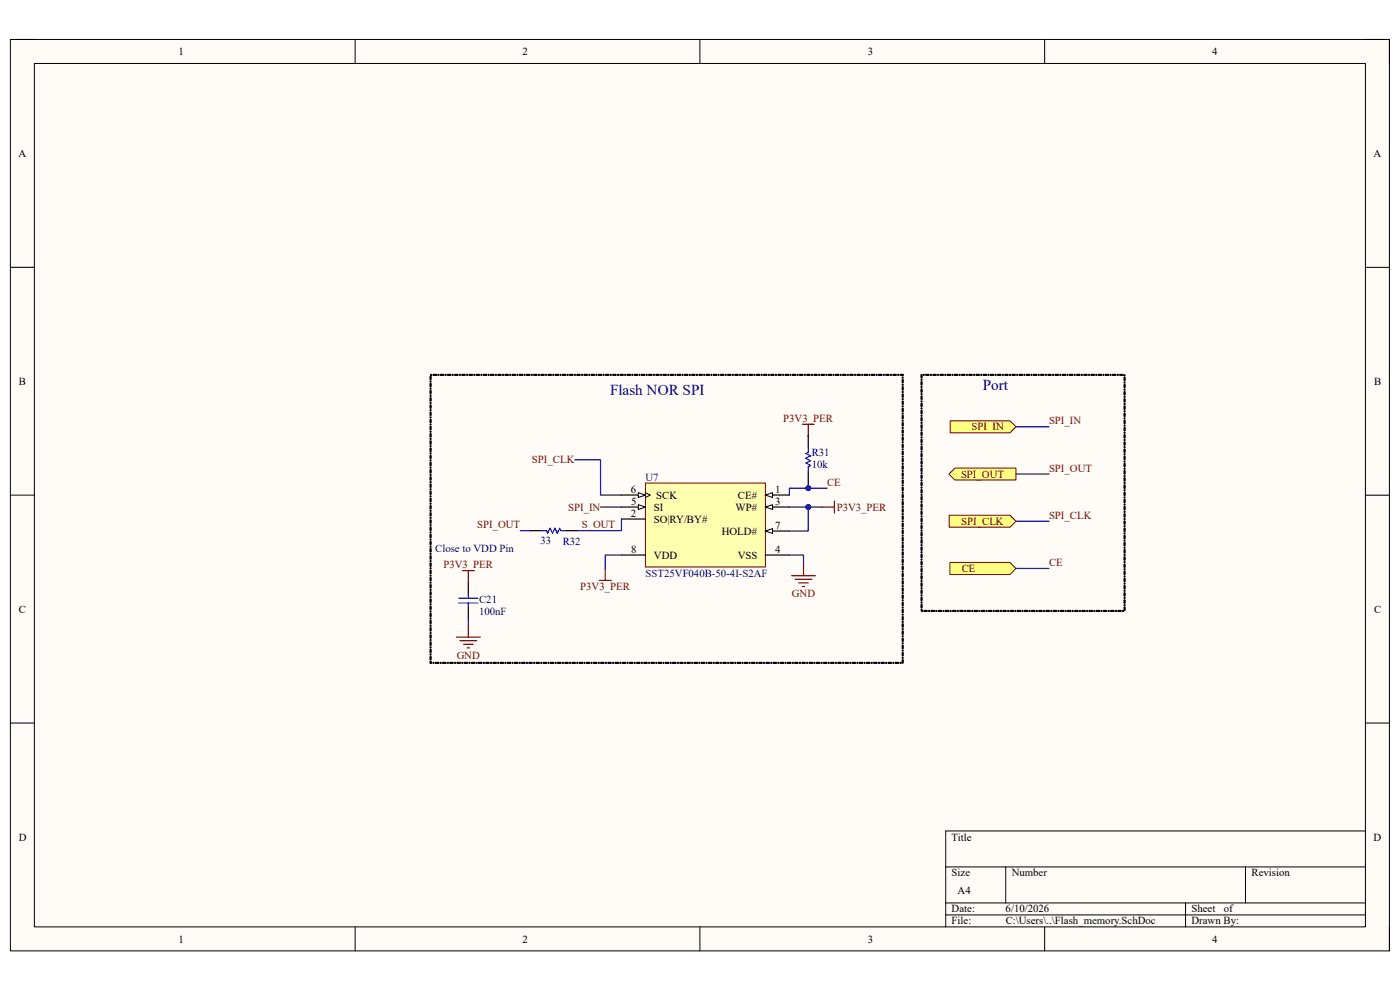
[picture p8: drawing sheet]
<svg xmlns="http://www.w3.org/2000/svg" width="297mm" height="210mm" viewBox="0 0 297 210" stroke-linecap="round" stroke-linejoin="round" font-family="sans-serif">
<path d="M2.2 8.4h292.6v193.3h-292.6z" fill-rule="evenodd" fill="#fffcf8"/>
<path d="M2.2 8.4h292.6v193.3h-292.6z" fill="none" stroke="#000" stroke-width=".21"/>
<path d="M7.3 13.5h282.4v183.1h-282.4z" fill-rule="evenodd" fill="#fffcf8"/>
<g fill="none" stroke="#000" stroke-width=".21">
<path d="M2.2 8.4h5.1M7.3 13.5h282.4v183.1h-282.4zM75.3 8.4v5.1M148.5 8.4v5.1M221.6 8.4v5.1M289.7 8.4h5.1v5.1M2.2 56.7h5.1M289.7 56.7h5.1M2.2 105h5.1M289.7 105.1h5.1M2.2 153.4h5.1M289.7 153.4h5.1"/>
<path d="M289.7 176.3h-89.1v20.3M75.3 196.6v5.1M148.5 196.6v5.1M200.6 183.9h89.1M200.6 191.5h89.1M200.6 194.1h89.1M213.4 183.9v7.6M221.6 196.6v5.1M251.5 191.5v5.1M264.2 183.9v7.6M294.8 196.6v5.1"/>
</g>
<path d="M136.9 102.5h25.5v17.8h-25.5z" fill-rule="evenodd" fill="#ffffb0"/>
<path d="M136.9 102.5h25.5v17.8h-25.5z" fill="none" stroke="#800000" stroke-width=".21"/>
<path d="M162.4 105h5.1" fill="none" stroke="#000" stroke-width=".25"/>
<path d="M162.4 105l1.5-.5v1z" fill="#f8fcff"/>
<path d="M162.4 105l1.5-.5v1z" fill="none" stroke="#000" stroke-width=".21"/>
<path d="M131.8 110.1h5.1M162.4 107.6h5.1" fill="none" stroke="#000" stroke-width=".25"/>
<path d="M162.4 107.6l1.5-.5v1z" fill="#f8fcff"/>
<path d="M162.4 107.6l1.5-.5v1z" fill="none" stroke="#000" stroke-width=".21"/>
<path d="M131.8 107.6h5.1M162.4 117.7h5.1" fill="none" stroke="#000" stroke-width=".25"/>
<path d="M135.4 107.1l1.5 .5-1.5 .5z" fill="#f8fcff"/>
<path d="M135.4 107.1l1.5 .5-1.5 .5z" fill="none" stroke="#000" stroke-width=".21"/>
<path d="M131.8 105h5.1" fill="none" stroke="#000" stroke-width=".25"/>
<path d="M135.4 104.5l1.5 .5-1.5 .5z" fill="#f8fcff"/>
<path d="M135.4 104.5l1.5 .5-1.5 .5zM136.9 104.5l1.1 .5-1.1 .5" fill="none" stroke="#000" stroke-width=".21"/>
<path d="M162.4 112.7h5.1" fill="none" stroke="#000" stroke-width=".25"/>
<path d="M162.4 112.7l1.5-.6v1.1z" fill="#f8fcff"/>
<path d="M162.4 112.7l1.5-.6v1.1z" fill="none" stroke="#000" stroke-width=".21"/>
<path d="M131.8 117.7h5.1M99.4 123.6v2.5M99.4 128.7v2.5" fill="none" stroke="#000" stroke-width=".25"/>
<path d="M97.3 126.9h4.1M97.3 127.9h4.1M99.4 126.1v.8M99.4 127.9v.8" fill="none" stroke="#00f" stroke-width=".25"/>
<g fill="none" stroke="#800000" stroke-width=".25">
<path d="M170.5 119.6v2.5M174.5 107.6h2.5M177 106.3v2.5M96.8 135.2h5.1M97.6 135.9h3.5M98.1 121.1h2.5M98.3 136.7h2.1M99.1 137.4h.5M99.4 121.1v2.5M99.4 132.6v2.6M127.1 123.1h2.6M128.4 120.6v2.5"/>
<path d="M167.9 122.1h5.1M168.7 122.9h3.5M169.4 123.7h2.1M170.2 124.4h.5"/>
</g>
<g fill="#000" stroke="#000" stroke-width=".21">
<path d="M195.4 129.4a.13 .13 0 0 1 .2 0 .13 .13 0 0 1-.2 0zM195.4 128.2l.2 .1-.1 .7-.1-.2zM195.4 127.8a.13 .13 0 0 1 .2 0 .13 .13 0 0 1-.2 0zM195.4 126.7l.2 .1-.1 .6-.1-.1zM195.4 126.3a.13 .13 0 0 1 .2 0 .13 .13 0 0 1-.2 0zM195.4 125.2l.2 .1-.1 .6-.1-.1zM195.4 124.8a.13 .13 0 0 1 .2 0 .13 .13 0 0 1-.2 0zM195.4 123.7l.2 .1-.1 .6-.1-.1zM195.4 123.3a.13 .13 0 0 1 .2 0 .13 .13 0 0 1-.2 0zM195.4 122.1l.2 .1-.1 .7-.1-.2zM195.4 121.7a.13 .13 0 0 1 .2 0 .13 .13 0 0 1-.2 0zM195.4 120.6l.2 .1-.1 .6-.1-.1zM195.4 120.2a.13 .13 0 0 1 .2 0 .13 .13 0 0 1-.2 0zM195.4 119.1l.2 .1-.1 .6-.1-.1zM195.4 118.7a.13 .13 0 0 1 .2 0 .13 .13 0 0 1-.2 0zM195.4 117.6l.2 .1-.1 .6-.1-.1zM195.4 117.2a.13 .13 0 0 1 .2 0 .13 .13 0 0 1-.2 0zM195.4 116.1h.2l-.1 .7-.1-.2zM195.4 115.6a.13 .13 0 0 1 .2 0 .13 .13 0 0 1-.2 0zM195.4 114.5l.2 .1-.1 .7-.1-.2zM195.4 114.1a.13 .13 0 0 1 .2 0 .13 .13 0 0 1-.2 0zM195.4 113l.2 .1-.1 .6-.1-.1zM195.4 112.6a.13 .13 0 0 1 .2 0 .13 .13 0 0 1-.2 0zM195.4 111.5l.2 .1-.1 .6-.1-.1zM195.4 111.1a.13 .13 0 0 1 .2 0 .13 .13 0 0 1-.2 0zM195.4 110h.2l-.1 .7-.1-.1zM195.4 109.5a.13 .13 0 0 1 .2 0 .13 .13 0 0 1-.2 0zM195.4 108.4l.2 .1-.1 .7-.1-.2zM195.4 108a.13 .13 0 0 1 .2 0 .13 .13 0 0 1-.2 0zM195.4 106.9l.2 .1-.1 .6-.1-.1zM195.4 106.5a.13 .13 0 0 1 .2 0 .13 .13 0 0 1-.2 0zM195.4 105.4l.2 .1-.1 .6-.1-.1zM195.4 105a.13 .13 0 0 1 .2 0 .13 .13 0 0 1-.2 0zM195.4 103.9h.2l-.1 .7-.1-.1zM195.4 103.4a.13 .13 0 0 1 .2 0 .13 .13 0 0 1-.2 0zM195.4 102.3l.2 .1-.1 .7-.1-.2zM195.4 101.9a.13 .13 0 0 1 .2 0 .13 .13 0 0 1-.2 0zM195.4 100.8l.2 .1-.1 .6-.1-.1zM195.4 100.4a.13 .13 0 0 1 .2 0 .13 .13 0 0 1-.2 0zM195.4 99.3l.2 .1-.1 .6-.1-.1zM195.4 98.9a.13 .13 0 0 1 .2 0 .13 .13 0 0 1-.2 0zM195.4 97.8l.2 .1-.1 .6-.1-.1zM195.4 97.3a.13 .13 0 0 1 .2 0 .13 .13 0 0 1-.2 0zM195.4 96.2l.2 .1-.1 .7-.1-.2zM195.4 95.8a.13 .13 0 0 1 .2 0 .13 .13 0 0 1-.2 0zM195.4 94.7l.2 .1-.1 .6-.1-.1zM195.4 94.3a.13 .13 0 0 1 .2 0 .13 .13 0 0 1-.2 0zM195.4 93.2l.2 .1-.1 .6-.1-.1zM195.4 92.8a.13 .13 0 0 1 .2 0 .13 .13 0 0 1-.2 0zM195.4 91.7l.2 .1-.1 .6-.1-.1zM195.4 91.2a.13 .13 0 0 1 .2 0 .13 .13 0 0 1-.2 0zM195.4 90.1l.2 .1-.1 .7-.1-.2zM195.4 89.7a.13 .13 0 0 1 .2 0 .13 .13 0 0 1-.2 0zM195.4 88.6l.2 .1-.1 .6-.1-.1zM195.4 88.2a.13 .13 0 0 1 .2 0 .13 .13 0 0 1-.2 0zM195.4 87.1l.2 .1-.1 .6-.1-.1zM195.4 86.7a.13 .13 0 0 1 .2 0 .13 .13 0 0 1-.2 0zM195.4 85.6l.2 .1-.1 .6-.1-.1zM195.4 85.1a.13 .13 0 0 1 .2 0 .13 .13 0 0 1-.2 0zM195.4 84l.2 .1-.1 .7-.1-.2zM195.4 83.6a.13 .13 0 0 1 .2 0 .13 .13 0 0 1-.2 0zM195.4 82.5l.2 .1-.1 .6-.1-.1zM195.4 82.1a.13 .13 0 0 1 .2 0 .13 .13 0 0 1-.2 0zM195.4 81l.2 .1-.1 .6-.1-.1zM195.4 80.6a.13 .13 0 0 1 .2 0 .13 .13 0 0 1-.2 0zM195.4 79.5l.2 .1-.1 .6-.1-.1zM195.9 79.5a.13 .13 0 0 1 .2 0 .13 .13 0 0 1-.2 0zM196.4 79.4h.6l.1 .1-.6 .2zM197.4 79.5a.13 .13 0 0 1 .2 0 .13 .13 0 0 1-.2 0zM197.9 79.4h.6l.1 .1-.6 .2zM198.9 79.5a.15 .15 0 0 1 .3 0 .15 .15 0 0 1-.3 0zM199.5 79.4h.5l.2 .1-.7 .2zM200.4 79.5a.15 .15 0 0 1 .3 0 .15 .15 0 0 1-.3 0zM201 79.4h.6l.1 .1-.6 .2zM202 79.5a.13 .13 0 0 1 .2 0 .13 .13 0 0 1-.2 0zM202.5 79.4h.6l.1 .1-.6 .2zM203.5 79.5a.13 .13 0 0 1 .2 0 .13 .13 0 0 1-.2 0zM204 79.4h.6l.1 .1-.6 .2zM205 79.5a.15 .15 0 0 1 .3 0 .15 .15 0 0 1-.3 0zM205.5 79.4h.6l.2 .1-.7 .2zM206.5 79.5a.15 .15 0 0 1 .3 0 .15 .15 0 0 1-.3 0zM207.1 79.4h.6l.1 .1-.6 .2zM208.1 79.5a.13 .13 0 0 1 .2 0 .13 .13 0 0 1-.2 0zM208.6 79.4h.6l.1 .1-.6 .2zM209.6 79.5a.13 .13 0 0 1 .2 0 .13 .13 0 0 1-.2 0zM210.1 79.4h.6l.2 .1-.7 .2zM211.1 79.5a.15 .15 0 0 1 .3 0 .15 .15 0 0 1-.3 0zM211.6 79.4h.6l.2 .1-.7 .2zM212.6 79.5a.15 .15 0 0 1 .3 0 .15 .15 0 0 1-.3 0zM213.2 79.4h.6l.1 .1-.6 .2zM214.2 79.5a.13 .13 0 0 1 .2 0 .13 .13 0 0 1-.2 0zM214.7 79.4h.6l.1 .1-.6 .2zM215.7 79.5a.13 .13 0 0 1 .2 0 .13 .13 0 0 1-.2 0zM216.2 79.4h.6l.1 .1-.6 .2zM217.2 79.5a.15 .15 0 0 1 .3 0 .15 .15 0 0 1-.3 0zM217.7 79.4h.6l.2 .1-.7 .2zM218.7 79.5a.15 .15 0 0 1 .3 0 .15 .15 0 0 1-.3 0zM219.3 79.4h.6l.1 .1-.6 .2zM220.2 79.5a.15 .15 0 0 1 .3 0 .15 .15 0 0 1-.3 0zM220.8 79.4h.6l.1 .1-.6 .2zM221.8 79.5a.13 .13 0 0 1 .2 0 .13 .13 0 0 1-.2 0zM222.3 79.4h.6l.1 .1-.6 .2zM223.3 79.5a.15 .15 0 0 1 .3 0 .15 .15 0 0 1-.3 0zM223.8 79.4h.6l.2 .1-.7 .2zM224.8 79.5a.15 .15 0 0 1 .3 0 .15 .15 0 0 1-.3 0zM225.4 79.4h.6l.1 .1-.6 .2zM226.3 79.5a.15 .15 0 0 1 .3 0 .15 .15 0 0 1-.3 0zM226.9 79.4h.6l.1 .1-.6 .2zM227.9 79.5a.13 .13 0 0 1 .2 0 .13 .13 0 0 1-.2 0zM228.4 79.4h.6l.1 .1-.6 .2zM229.4 79.5a.13 .13 0 0 1 .2 0 .13 .13 0 0 1-.2 0zM229.9 79.4h.6l.2 .1-.7 .2zM230.9 79.5a.15 .15 0 0 1 .3 0 .15 .15 0 0 1-.3 0zM231.5 79.4h.6l.1 .1-.6 .2zM232.4 79.5a.15 .15 0 0 1 .3 0 .15 .15 0 0 1-.3 0zM233 79.4h.6l.1 .1-.6 .2zM234 79.5a.13 .13 0 0 1 .2 0 .13 .13 0 0 1-.2 0zM234.5 79.4h.6l.1 .1-.6 .2zM235.5 79.5a.13 .13 0 0 1 .2 0 .13 .13 0 0 1-.2 0zM236 79.4h.6l.2 .1-.7 .2zM237 79.5a.15 .15 0 0 1 .3 0 .15 .15 0 0 1-.3 0zM237.6 79.4h.6l.1 .1-.7 .2zM238.5 79.6a.13 .13 0 0 1 .2 0 .13 .13 0 0 1-.2 0zM238.5 80l.2 .1-.1 .7-.1-.2zM238.5 81.1a.13 .13 0 0 1 .2 0 .13 .13 0 0 1-.2 0zM238.5 81.6l.2 .1-.1 .6-.1-.1zM238.5 82.7a.13 .13 0 0 1 .2 0 .13 .13 0 0 1-.2 0zM238.5 83.1l.2 .1-.1 .6-.1-.1zM238.5 84.2a.13 .13 0 0 1 .2 0 .13 .13 0 0 1-.2 0zM238.5 84.6l.2 .1-.1 .6-.1-.1zM238.5 85.7a.13 .13 0 0 1 .2 0 .13 .13 0 0 1-.2 0zM238.5 86.1l.2 .1-.1 .7-.1-.2zM238.5 87.2a.13 .13 0 0 1 .2 0 .13 .13 0 0 1-.2 0zM238.5 87.7h.2l-.1 .7-.1-.1zM238.5 88.8a.13 .13 0 0 1 .2 0 .13 .13 0 0 1-.2 0zM238.5 89.2l.2 .1-.1 .6-.1-.1zM238.5 90.3a.13 .13 0 0 1 .2 0 .13 .13 0 0 1-.2 0zM238.5 90.7l.2 .1-.1 .6-.1-.1zM238.5 91.8a.13 .13 0 0 1 .2 0 .13 .13 0 0 1-.2 0zM238.5 92.2l.2 .1-.1 .7-.1-.2zM238.5 93.3a.13 .13 0 0 1 .2 0 .13 .13 0 0 1-.2 0zM238.5 93.8h.2l-.1 .7-.1-.1zM238.5 94.9a.13 .13 0 0 1 .2 0 .13 .13 0 0 1-.2 0zM238.5 95.3l.2 .1-.1 .6-.1-.1zM238.5 96.4a.13 .13 0 0 1 .2 0 .13 .13 0 0 1-.2 0zM238.5 96.8l.2 .1-.1 .6-.1-.1zM238.5 97.9a.13 .13 0 0 1 .2 0 .13 .13 0 0 1-.2 0zM238.5 98.3l.2 .1-.1 .6-.1-.1zM238.5 99.4a.13 .13 0 0 1 .2 0 .13 .13 0 0 1-.2 0zM238.5 99.8l.2 .1-.1 .7-.1-.2zM238.5 101a.13 .13 0 0 1 .2 0 .13 .13 0 0 1-.2 0zM238.5 101.4l.2 .1-.1 .6-.1-.1zM238.5 102.5a.13 .13 0 0 1 .2 0 .13 .13 0 0 1-.2 0zM238.5 102.9l.2 .1-.1 .6-.1-.1zM238.5 104a.13 .13 0 0 1 .2 0 .13 .13 0 0 1-.2 0zM238.5 104.4l.2 .1-.1 .6-.1-.1zM238.5 105.5a.13 .13 0 0 1 .2 0 .13 .13 0 0 1-.2 0zM238.5 105.9l.2 .1-.1 .7-.1-.2zM238.5 107a.13 .13 0 0 1 .2 0 .13 .13 0 0 1-.2 0zM238.5 107.5l.2 .1-.1 .6-.1-.1zM238.5 108.6a.13 .13 0 0 1 .2 0 .13 .13 0 0 1-.2 0zM238.5 109l.2 .1-.1 .6-.1-.1zM238.5 110.1a.13 .13 0 0 1 .2 0 .13 .13 0 0 1-.2 0zM238.5 110.5l.2 .1-.1 .6-.1-.1zM238.5 111.6a.13 .13 0 0 1 .2 0 .13 .13 0 0 1-.2 0zM238.5 112l.2 .1-.1 .7-.1-.2zM238.5 113.1a.13 .13 0 0 1 .2 0 .13 .13 0 0 1-.2 0zM238.5 113.6l.2 .1-.1 .6-.1-.1zM238.5 114.7a.13 .13 0 0 1 .2 0 .13 .13 0 0 1-.2 0zM238.5 115.1l.2 .1-.1 .6-.1-.1zM238.5 116.2a.13 .13 0 0 1 .2 0 .13 .13 0 0 1-.2 0zM238.5 116.6l.2 .1-.1 .6-.1-.1zM238.5 117.7a.13 .13 0 0 1 .2 0 .13 .13 0 0 1-.2 0zM238.5 118.1l.2 .1-.1 .7-.1-.2zM238.5 119.2a.13 .13 0 0 1 .2 0 .13 .13 0 0 1-.2 0zM238.5 119.7l.2 .1-.1 .6-.1-.1zM238.5 120.8a.13 .13 0 0 1 .2 0 .13 .13 0 0 1-.2 0zM238.5 121.2l.2 .1-.1 .6-.1-.1zM238.5 122.3a.13 .13 0 0 1 .2 0 .13 .13 0 0 1-.2 0zM238.5 122.7l.2 .1-.1 .6-.1-.1zM238.5 123.8a.13 .13 0 0 1 .2 0 .13 .13 0 0 1-.2 0zM238.5 124.2l.2 .1-.1 .7-.1-.2zM238.5 125.3a.13 .13 0 0 1 .2 0 .13 .13 0 0 1-.2 0zM238.5 125.8h.2l-.1 .7-.1-.1zM238.5 126.9a.13 .13 0 0 1 .2 0 .13 .13 0 0 1-.2 0zM238.5 127.3l.2 .1-.1 .6-.1-.1zM238.5 128.4a.13 .13 0 0 1 .2 0 .13 .13 0 0 1-.2 0zM238.5 128.8l.2 .1-.1 .6-.1-.1zM238.1 129.6a.15 .15 0 0 1 .3 0 .15 .15 0 0 1-.3 0zM237.2 129.5h.6l.1 .1-.7 .1zM236.6 129.6a.15 .15 0 0 1 .3 0 .15 .15 0 0 1-.3 0zM235.6 129.5h.6l.2 .1-.7 .1zM235.1 129.6a.13 .13 0 0 1 .2 0 .13 .13 0 0 1-.2 0zM234.1 129.5h.6l.1 .1-.6 .1zM233.6 129.6a.13 .13 0 0 1 .2 0 .13 .13 0 0 1-.2 0zM232.6 129.5h.6l.1 .1-.6 .1zM232 129.6a.15 .15 0 0 1 .3 0 .15 .15 0 0 1-.3 0zM231.1 129.5h.6l.1 .1-.6 .1zM230.5 129.6a.15 .15 0 0 1 .3 0 .15 .15 0 0 1-.3 0zM229.5 129.5h.6l.2 .1-.7 .1zM229 129.6a.13 .13 0 0 1 .2 0 .13 .13 0 0 1-.2 0zM228 129.5h.6l.1 .1-.6 .1zM227.5 129.6a.13 .13 0 0 1 .2 0 .13 .13 0 0 1-.2 0zM226.5 129.5h.6l.1 .1-.6 .1zM225.9 129.6a.15 .15 0 0 1 .3 0 .15 .15 0 0 1-.3 0zM225 129.5h.6l.1 .1-.6 .1zM224.4 129.6a.15 .15 0 0 1 .3 0 .15 .15 0 0 1-.3 0zM223.4 129.5h.6l.2 .1-.7 .1zM222.9 129.6a.13 .13 0 0 1 .2 0 .13 .13 0 0 1-.2 0zM221.9 129.5h.6l.1 .1-.6 .1zM221.4 129.6a.13 .13 0 0 1 .2 0 .13 .13 0 0 1-.2 0zM220.4 129.5h.6l.1 .1-.6 .1zM219.8 129.6a.15 .15 0 0 1 .3 0 .15 .15 0 0 1-.3 0zM218.9 129.5h.6l.1 .1-.6 .1zM218.3 129.6a.15 .15 0 0 1 .3 0 .15 .15 0 0 1-.3 0zM217.3 129.5h.6l.2 .1-.7 .1zM216.8 129.6a.15 .15 0 0 1 .3 0 .15 .15 0 0 1-.3 0zM215.8 129.5h.6l.1 .1-.6 .1zM215.3 129.6a.13 .13 0 0 1 .2 0 .13 .13 0 0 1-.2 0zM214.3 129.5h.6l.1 .1-.6 .1zM213.8 129.6a.13 .13 0 0 1 .2 0 .13 .13 0 0 1-.2 0zM212.8 129.5h.6l.1 .1-.6 .1zM212.2 129.6a.15 .15 0 0 1 .3 0 .15 .15 0 0 1-.3 0zM211.2 129.5h.6l.2 .1-.7 .1zM210.7 129.6a.15 .15 0 0 1 .3 0 .15 .15 0 0 1-.3 0zM209.7 129.5h.6l.1 .1-.6 .1zM209.2 129.6a.13 .13 0 0 1 .2 0 .13 .13 0 0 1-.2 0zM208.2 129.5h.6l.1 .1-.6 .1zM207.7 129.6a.13 .13 0 0 1 .2 0 .13 .13 0 0 1-.2 0zM206.7 129.5h.6l.1 .1-.6 .1zM206.1 129.6a.15 .15 0 0 1 .3 0 .15 .15 0 0 1-.3 0zM205.2 129.5h.6l.1 .1-.7 .1zM204.6 129.6a.15 .15 0 0 1 .3 0 .15 .15 0 0 1-.3 0zM203.6 129.5h.6l.2 .1-.7 .1zM203.1 129.6a.13 .13 0 0 1 .2 0 .13 .13 0 0 1-.2 0zM202.1 129.5h.6l.1 .1-.6 .1zM201.6 129.6a.13 .13 0 0 1 .2 0 .13 .13 0 0 1-.2 0zM200.6 129.5h.6l.1 .1-.6 .1zM200 129.6a.15 .15 0 0 1 .3 0 .15 .15 0 0 1-.3 0zM199.1 129.5h.6l.1 .1-.7 .1zM198.5 129.6a.15 .15 0 0 1 .3 0 .15 .15 0 0 1-.3 0zM197.5 129.5h.6l.2 .1-.7 .1zM197 129.6a.13 .13 0 0 1 .2 0 .13 .13 0 0 1-.2 0zM196 129.5h.6l.1 .1-.6 .1zM195.5 129.6a.13 .13 0 0 1 .2 0 .13 .13 0 0 1-.2 0z"/>
<path d="M91.2 140.4a.15 .15 0 0 1 .3 0 .15 .15 0 0 1-.3 0zM91.3 139.3l.2 .1-.2 .6-.1-.1zM91.2 138.8a.15 .15 0 0 1 .3 0 .15 .15 0 0 1-.3 0zM91.3 137.7l.2 .1-.2 .7-.1-.2zM91.2 137.3a.15 .15 0 0 1 .3 0 .15 .15 0 0 1-.3 0zM91.3 136.2l.2 .1-.2 .6-.1-.1zM91.2 135.8a.15 .15 0 0 1 .3 0 .15 .15 0 0 1-.3 0zM91.3 134.7l.2 .1-.2 .6-.1-.1zM91.2 134.3a.15 .15 0 0 1 .3 0 .15 .15 0 0 1-.3 0zM91.3 133.2l.2 .1-.2 .6-.1-.1zM91.2 132.7a.15 .15 0 0 1 .3 0 .15 .15 0 0 1-.3 0zM91.3 131.6l.2 .1-.2 .7-.1-.2zM91.2 131.2a.15 .15 0 0 1 .3 0 .15 .15 0 0 1-.3 0zM91.3 130.1l.2 .1-.2 .6-.1-.1zM91.2 129.7a.15 .15 0 0 1 .3 0 .15 .15 0 0 1-.3 0zM91.3 128.6l.2 .1-.2 .6-.1-.1zM91.2 128.2a.15 .15 0 0 1 .3 0 .15 .15 0 0 1-.3 0zM91.3 127.1l.2 .1-.2 .6-.1-.1zM91.2 126.7a.15 .15 0 0 1 .3 0 .15 .15 0 0 1-.3 0zM91.3 125.5l.2 .1-.2 .7-.1-.2zM91.2 125.1a.15 .15 0 0 1 .3 0 .15 .15 0 0 1-.3 0zM91.3 124l.2 .1-.2 .6-.1-.1zM91.2 123.6a.15 .15 0 0 1 .3 0 .15 .15 0 0 1-.3 0zM91.3 122.5l.2 .1-.2 .6-.1-.1zM91.2 122.1a.15 .15 0 0 1 .3 0 .15 .15 0 0 1-.3 0zM91.3 121l.2 .1-.2 .6-.1-.1zM91.2 120.6a.15 .15 0 0 1 .3 0 .15 .15 0 0 1-.3 0zM91.3 119.4l.2 .1-.2 .7-.1-.2zM91.2 119a.15 .15 0 0 1 .3 0 .15 .15 0 0 1-.3 0zM91.3 117.9l.2 .1-.2 .6-.1-.1zM91.2 117.5a.15 .15 0 0 1 .3 0 .15 .15 0 0 1-.3 0zM91.3 116.4l.2 .1-.2 .6-.1-.1zM91.2 116a.15 .15 0 0 1 .3 0 .15 .15 0 0 1-.3 0zM91.3 114.9l.2 .1-.2 .6-.1-.1zM91.2 114.5a.15 .15 0 0 1 .3 0 .15 .15 0 0 1-.3 0zM91.3 113.4h.2l-.2 .7-.1-.1zM91.2 112.9a.15 .15 0 0 1 .3 0 .15 .15 0 0 1-.3 0zM91.3 111.8l.2 .1-.2 .7-.1-.2zM91.2 111.4a.15 .15 0 0 1 .3 0 .15 .15 0 0 1-.3 0zM91.3 110.3l.2 .1-.2 .6-.1-.1zM91.2 109.9a.15 .15 0 0 1 .3 0 .15 .15 0 0 1-.3 0zM91.3 108.8l.2 .1-.2 .6-.1-.1zM91.2 108.4a.15 .15 0 0 1 .3 0 .15 .15 0 0 1-.3 0zM91.3 107.3h.2l-.2 .7-.1-.1zM91.2 106.8a.15 .15 0 0 1 .3 0 .15 .15 0 0 1-.3 0zM91.3 105.7l.2 .1-.2 .7-.1-.2zM91.2 105.3a.15 .15 0 0 1 .3 0 .15 .15 0 0 1-.3 0zM91.3 104.2l.2 .1-.2 .6-.1-.1zM91.2 103.8a.15 .15 0 0 1 .3 0 .15 .15 0 0 1-.3 0zM91.3 102.7l.2 .1-.2 .6-.1-.1zM91.2 102.3a.15 .15 0 0 1 .3 0 .15 .15 0 0 1-.3 0zM91.3 101.2l.2 .1-.2 .6-.1-.1zM91.2 100.7a.15 .15 0 0 1 .3 0 .15 .15 0 0 1-.3 0zM91.3 99.6l.2 .1-.2 .7-.1-.2zM91.2 99.2a.15 .15 0 0 1 .3 0 .15 .15 0 0 1-.3 0zM91.3 98.1l.2 .1-.2 .6-.1-.1zM91.2 97.7a.15 .15 0 0 1 .3 0 .15 .15 0 0 1-.3 0zM91.3 96.6l.2 .1-.2 .6-.1-.1zM91.2 96.2a.15 .15 0 0 1 .3 0 .15 .15 0 0 1-.3 0zM91.3 95.1h.2l-.2 .7-.1-.1zM91.2 94.6a.15 .15 0 0 1 .3 0 .15 .15 0 0 1-.3 0zM91.3 93.5l.2 .1-.2 .7-.1-.2zM91.2 93.1a.15 .15 0 0 1 .3 0 .15 .15 0 0 1-.3 0zM91.3 92l.2 .1-.2 .6-.1-.1zM91.2 91.6a.15 .15 0 0 1 .3 0 .15 .15 0 0 1-.3 0zM91.3 90.5l.2 .1-.2 .6-.1-.1zM91.2 90.1a.15 .15 0 0 1 .3 0 .15 .15 0 0 1-.3 0zM91.3 89h.2l-.2 .7-.1-.1zM91.2 88.5a.15 .15 0 0 1 .3 0 .15 .15 0 0 1-.3 0zM91.3 87.4l.2 .1-.2 .7-.1-.2zM91.2 87a.15 .15 0 0 1 .3 0 .15 .15 0 0 1-.3 0zM91.3 85.9l.2 .1-.2 .6-.1-.1zM91.2 85.5a.15 .15 0 0 1 .3 0 .15 .15 0 0 1-.3 0zM91.3 84.4l.2 .1-.2 .6-.1-.1zM91.2 84a.15 .15 0 0 1 .3 0 .15 .15 0 0 1-.3 0zM91.3 82.9l.2 .1-.2 .6-.1-.1zM91.2 82.4a.15 .15 0 0 1 .3 0 .15 .15 0 0 1-.3 0zM91.3 81.3l.2 .1-.2 .7-.1-.2zM91.2 80.9a.15 .15 0 0 1 .3 0 .15 .15 0 0 1-.3 0zM91.3 79.8l.2 .1-.2 .6-.1-.1zM91.3 79.5a.15 .15 0 0 1 .3 0 .15 .15 0 0 1-.3 0zM91.9 79.4h.6l.1 .1-.6 .2zM92.9 79.5a.13 .13 0 0 1 .2 0 .13 .13 0 0 1-.2 0zM93.4 79.4h.6l.1 .1-.6 .2zM94.4 79.5a.13 .13 0 0 1 .2 0 .13 .13 0 0 1-.2 0zM94.9 79.4h.6l.2 .1-.7 .2zM95.9 79.5a.15 .15 0 0 1 .3 0 .15 .15 0 0 1-.3 0zM96.5 79.4h.6l.1 .1-.6 .2zM97.4 79.5a.15 .15 0 0 1 .3 0 .15 .15 0 0 1-.3 0zM98 79.4h.6l.1 .1-.6 .2zM99 79.5a.13 .13 0 0 1 .2 0 .13 .13 0 0 1-.2 0zM99.5 79.4h.6l.1 .1-.6 .2zM100.5 79.5a.13 .13 0 0 1 .2 0 .13 .13 0 0 1-.2 0zM101 79.4h.6l.2 .1-.7 .2zM102 79.5a.15 .15 0 0 1 .3 0 .15 .15 0 0 1-.3 0zM102.6 79.4h.6l.1 .1-.7 .2zM103.6 79.4h.2v.2h-.2zM104.1 79.4h.6l.1 .1-.6 .2zM105.1 79.5a.13 .13 0 0 1 .2 0 .13 .13 0 0 1-.2 0zM105.6 79.4h.6l.1 .1-.6 .2zM106.6 79.5a.13 .13 0 0 1 .2 0 .13 .13 0 0 1-.2 0zM107.1 79.4h.6l.2 .1-.7 .2zM108.1 79.5a.15 .15 0 0 1 .3 0 .15 .15 0 0 1-.3 0zM108.7 79.4h.6l.1 .1-.6 .2zM109.6 79.5a.15 .15 0 0 1 .3 0 .15 .15 0 0 1-.3 0zM110.2 79.4h.6l.1 .1-.6 .2zM111.2 79.5a.13 .13 0 0 1 .2 0 .13 .13 0 0 1-.2 0zM111.7 79.4h.6l.1 .1-.6 .2zM112.7 79.5a.13 .13 0 0 1 .2 0 .13 .13 0 0 1-.2 0zM113.2 79.4h.6l.2 .1-.7 .2zM114.2 79.5a.15 .15 0 0 1 .3 0 .15 .15 0 0 1-.3 0zM114.8 79.4h.6l.1 .1-.6 .2zM115.7 79.5a.15 .15 0 0 1 .3 0 .15 .15 0 0 1-.3 0zM116.3 79.4h.6l.1 .1-.6 .2zM117.3 79.5a.13 .13 0 0 1 .2 0 .13 .13 0 0 1-.2 0zM117.8 79.4h.6l.1 .1-.6 .2zM118.8 79.5a.13 .13 0 0 1 .2 0 .13 .13 0 0 1-.2 0zM119.3 79.4h.6l.2 .1-.7 .2zM120.3 79.5a.15 .15 0 0 1 .3 0 .15 .15 0 0 1-.3 0zM120.9 79.4h.6l.1 .1-.7 .2zM121.8 79.5a.15 .15 0 0 1 .3 0 .15 .15 0 0 1-.3 0zM122.4 79.4h.6l.1 .1-.6 .2zM123.4 79.5a.13 .13 0 0 1 .2 0 .13 .13 0 0 1-.2 0zM123.9 79.4h.6l.1 .1-.6 .2zM124.9 79.5a.13 .13 0 0 1 .2 0 .13 .13 0 0 1-.2 0zM125.4 79.4h.6l.2 .1-.7 .2zM126.4 79.5a.15 .15 0 0 1 .3 0 .15 .15 0 0 1-.3 0zM127 79.4h.6l.1 .1-.7 .2zM127.9 79.5a.15 .15 0 0 1 .3 0 .15 .15 0 0 1-.3 0zM128.5 79.4h.6l.1 .1-.6 .2zM129.5 79.5a.13 .13 0 0 1 .2 0 .13 .13 0 0 1-.2 0zM130 79.4h.6l.1 .1-.6 .2zM131 79.5a.13 .13 0 0 1 .2 0 .13 .13 0 0 1-.2 0zM131.5 79.4h.6l.1 .1-.6 .2zM132.5 79.5a.15 .15 0 0 1 .3 0 .15 .15 0 0 1-.3 0zM133 79.4h.6l.2 .1-.7 .2zM134 79.5a.15 .15 0 0 1 .3 0 .15 .15 0 0 1-.3 0zM134.6 79.4h.6l.1 .1-.6 .2zM135.5 79.5a.15 .15 0 0 1 .3 0 .15 .15 0 0 1-.3 0zM136.1 79.4h.6l.1 .1-.6 .2zM137.1 79.5a.13 .13 0 0 1 .2 0 .13 .13 0 0 1-.2 0zM137.6 79.4h.6l.1 .1-.6 .2zM138.6 79.5a.15 .15 0 0 1 .3 0 .15 .15 0 0 1-.3 0zM139.1 79.4h.6l.2 .1-.7 .2zM140.1 79.5a.15 .15 0 0 1 .3 0 .15 .15 0 0 1-.3 0zM140.7 79.4h.6l.1 .1-.6 .2zM141.6 79.5a.15 .15 0 0 1 .3 0 .15 .15 0 0 1-.3 0zM142.2 79.4h.6l.1 .1-.6 .2zM143.2 79.5a.13 .13 0 0 1 .2 0 .13 .13 0 0 1-.2 0zM143.7 79.4h.6l.1 .1-.6 .2zM144.7 79.5a.13 .13 0 0 1 .2 0 .13 .13 0 0 1-.2 0zM145.2 79.4h.6l.2 .1-.7 .2zM146.2 79.5a.15 .15 0 0 1 .3 0 .15 .15 0 0 1-.3 0zM146.8 79.4h.6l.1 .1-.6 .2zM147.7 79.5a.15 .15 0 0 1 .3 0 .15 .15 0 0 1-.3 0zM148.3 79.4h.6l.1 .1-.6 .2zM149.3 79.5a.13 .13 0 0 1 .2 0 .13 .13 0 0 1-.2 0zM149.8 79.4h.6l.1 .1-.6 .2zM150.8 79.5a.13 .13 0 0 1 .2 0 .13 .13 0 0 1-.2 0zM151.3 79.4h.6l.2 .1-.7 .2zM152.3 79.5a.15 .15 0 0 1 .3 0 .15 .15 0 0 1-.3 0zM152.9 79.4h.6l.1 .1-.6 .2zM153.8 79.5a.15 .15 0 0 1 .3 0 .15 .15 0 0 1-.3 0zM154.4 79.4h.6l.1 .1-.6 .2zM155.4 79.5a.13 .13 0 0 1 .2 0 .13 .13 0 0 1-.2 0zM155.9 79.4h.6l.1 .1-.6 .2zM156.9 79.5a.13 .13 0 0 1 .2 0 .13 .13 0 0 1-.2 0zM157.4 79.4h.6l.2 .1-.7 .2zM158.4 79.5a.15 .15 0 0 1 .3 0 .15 .15 0 0 1-.3 0zM159 79.4h.6l.1 .1-.7 .2zM159.9 79.5a.15 .15 0 0 1 .3 0 .15 .15 0 0 1-.3 0zM160.5 79.4h.6l.1 .1-.6 .2zM161.5 79.5a.13 .13 0 0 1 .2 0 .13 .13 0 0 1-.2 0zM162 79.4h.6l.1 .1-.6 .2zM163 79.5a.13 .13 0 0 1 .2 0 .13 .13 0 0 1-.2 0zM163.5 79.4h.6l.2 .1-.7 .2zM164.5 79.5a.15 .15 0 0 1 .3 0 .15 .15 0 0 1-.3 0zM165.1 79.4h.6l.1 .1-.7 .2zM166 79.5a.15 .15 0 0 1 .3 0 .15 .15 0 0 1-.3 0zM166.6 79.4h.6l.1 .1-.6 .2zM167.6 79.5a.13 .13 0 0 1 .2 0 .13 .13 0 0 1-.2 0zM168.1 79.4h.6l.1 .1-.6 .2zM169.1 79.5a.13 .13 0 0 1 .2 0 .13 .13 0 0 1-.2 0zM169.6 79.4h.6l.2 .1-.7 .2zM170.6 79.5a.15 .15 0 0 1 .3 0 .15 .15 0 0 1-.3 0zM171.2 79.4h.6l.1 .1-.7 .2zM172.1 79.5a.15 .15 0 0 1 .3 0 .15 .15 0 0 1-.3 0zM172.7 79.4h.6l.1 .1-.6 .2zM173.7 79.5a.13 .13 0 0 1 .2 0 .13 .13 0 0 1-.2 0zM174.2 79.4h.6l.1 .1-.6 .2zM175.2 79.5a.13 .13 0 0 1 .2 0 .13 .13 0 0 1-.2 0zM175.7 79.4h.6l.2 .1-.7 .2zM176.7 79.5a.15 .15 0 0 1 .3 0 .15 .15 0 0 1-.3 0zM177.3 79.4h.6l.1 .1-.7 .2zM178.2 79.5a.15 .15 0 0 1 .3 0 .15 .15 0 0 1-.3 0zM178.8 79.4h.6l.1 .1-.6 .2zM179.8 79.5a.13 .13 0 0 1 .2 0 .13 .13 0 0 1-.2 0zM180.3 79.4h.6l.1 .1-.6 .2zM181.3 79.5a.13 .13 0 0 1 .2 0 .13 .13 0 0 1-.2 0zM181.8 79.4h.6l.2 .1-.7 .2zM182.8 79.5a.15 .15 0 0 1 .3 0 .15 .15 0 0 1-.3 0zM183.3 79.4h.6l.2 .1-.7 .2zM184.3 79.5a.15 .15 0 0 1 .3 0 .15 .15 0 0 1-.3 0zM184.9 79.4h.6l.1 .1-.6 .2zM185.9 79.5a.13 .13 0 0 1 .2 0 .13 .13 0 0 1-.2 0zM186.4 79.4h.6l.1 .1-.6 .2zM187.4 79.5a.13 .13 0 0 1 .2 0 .13 .13 0 0 1-.2 0zM187.9 79.4h.6l.1 .1-.6 .2zM188.9 79.5a.15 .15 0 0 1 .3 0 .15 .15 0 0 1-.3 0zM189.4 79.4h.6l.2 .1-.7 .2zM190.4 79.5a.15 .15 0 0 1 .3 0 .15 .15 0 0 1-.3 0zM191 79.4h.6v.2l-.1 .1-.1-.2 .1 .2h-.4zM191.4 80.1a.13 .13 0 0 1 .2 0 .13 .13 0 0 1-.2 0zM191.4 80.5l.2 .1-.1 .6-.1-.1zM191.4 81.6a.13 .13 0 0 1 .2 0 .13 .13 0 0 1-.2 0zM191.4 82l.2 .1-.1 .7-.1-.2zM191.4 83.2a.13 .13 0 0 1 .2 0 .13 .13 0 0 1-.2 0zM191.4 83.6l.2 .1-.1 .6-.1-.1zM191.4 84.7a.13 .13 0 0 1 .2 0 .13 .13 0 0 1-.2 0zM191.4 85.1l.2 .1-.1 .6-.1-.1zM191.4 86.2a.13 .13 0 0 1 .2 0 .13 .13 0 0 1-.2 0zM191.4 86.6l.2 .1-.1 .6-.1-.1zM191.4 87.7a.13 .13 0 0 1 .2 0 .13 .13 0 0 1-.2 0zM191.4 88.1l.2 .1-.1 .7-.1-.2zM191.4 89.2a.13 .13 0 0 1 .2 0 .13 .13 0 0 1-.2 0zM191.4 89.7l.2 .1-.1 .6-.1-.1zM191.4 90.8a.13 .13 0 0 1 .2 0 .13 .13 0 0 1-.2 0zM191.4 91.2l.2 .1-.1 .6-.1-.1zM191.4 92.3a.13 .13 0 0 1 .2 0 .13 .13 0 0 1-.2 0zM191.4 92.7l.2 .1-.1 .6-.1-.1zM191.4 93.8a.13 .13 0 0 1 .2 0 .13 .13 0 0 1-.2 0zM191.4 94.2l.2 .1-.1 .7-.1-.2zM191.4 95.3a.13 .13 0 0 1 .2 0 .13 .13 0 0 1-.2 0zM191.4 95.8l.2 .1-.1 .6-.1-.1zM191.4 96.9a.13 .13 0 0 1 .2 0 .13 .13 0 0 1-.2 0zM191.4 97.3l.2 .1-.1 .6-.1-.1zM191.4 98.4a.13 .13 0 0 1 .2 0 .13 .13 0 0 1-.2 0zM191.4 98.8l.2 .1-.1 .6-.1-.1zM191.4 99.9a.13 .13 0 0 1 .2 0 .13 .13 0 0 1-.2 0zM191.4 100.3l.2 .1-.1 .7-.1-.2zM191.4 101.4a.13 .13 0 0 1 .2 0 .13 .13 0 0 1-.2 0zM191.4 101.9h.2l-.1 .7-.1-.1zM191.4 103a.13 .13 0 0 1 .2 0 .13 .13 0 0 1-.2 0zM191.4 103.4l.2 .1-.1 .6-.1-.1zM191.4 104.5a.13 .13 0 0 1 .2 0 .13 .13 0 0 1-.2 0zM191.4 104.9l.2 .1-.1 .6-.1-.1zM191.4 106a.13 .13 0 0 1 .2 0 .13 .13 0 0 1-.2 0zM191.4 106.4l.2 .1-.1 .7-.1-.2zM191.4 107.5a.13 .13 0 0 1 .2 0 .13 .13 0 0 1-.2 0zM191.4 108h.2l-.1 .7-.1-.1zM191.4 109.1a.13 .13 0 0 1 .2 0 .13 .13 0 0 1-.2 0zM191.4 109.5l.2 .1-.1 .6-.1-.1zM191.4 110.6a.13 .13 0 0 1 .2 0 .13 .13 0 0 1-.2 0zM191.4 111l.2 .1-.1 .6-.1-.1zM191.4 112.1a.13 .13 0 0 1 .2 0 .13 .13 0 0 1-.2 0zM191.4 112.5l.2 .1-.1 .7-.1-.2zM191.4 113.6a.13 .13 0 0 1 .2 0 .13 .13 0 0 1-.2 0zM191.4 114l.2 .1-.1 .7-.1-.2zM191.4 115.2a.13 .13 0 0 1 .2 0 .13 .13 0 0 1-.2 0zM191.4 115.6l.2 .1-.1 .6-.1-.1zM191.4 116.7a.13 .13 0 0 1 .2 0 .13 .13 0 0 1-.2 0zM191.4 117.1l.2 .1-.1 .6-.1-.1zM191.4 118.2a.13 .13 0 0 1 .2 0 .13 .13 0 0 1-.2 0zM191.4 118.6l.2 .1-.1 .6-.1-.1zM191.4 119.7a.13 .13 0 0 1 .2 0 .13 .13 0 0 1-.2 0zM191.4 120.1l.2 .1-.1 .7-.1-.2zM191.4 121.3a.13 .13 0 0 1 .2 0 .13 .13 0 0 1-.2 0zM191.4 121.7l.2 .1-.1 .6-.1-.1zM191.4 122.8a.13 .13 0 0 1 .2 0 .13 .13 0 0 1-.2 0zM191.4 123.2l.2 .1-.1 .6-.1-.1zM191.4 124.3a.13 .13 0 0 1 .2 0 .13 .13 0 0 1-.2 0zM191.4 124.7l.2 .1-.1 .6-.1-.1zM191.4 125.8a.13 .13 0 0 1 .2 0 .13 .13 0 0 1-.2 0zM191.4 126.2l.2 .1-.1 .7-.1-.2zM191.4 127.3a.13 .13 0 0 1 .2 0 .13 .13 0 0 1-.2 0zM191.4 127.8l.2 .1-.1 .6-.1-.1zM191.4 128.9a.13 .13 0 0 1 .2 0 .13 .13 0 0 1-.2 0zM191.4 129.3l.2 .1-.1 .6-.1-.1zM191.4 130.4a.13 .13 0 0 1 .2 0 .13 .13 0 0 1-.2 0zM191.4 130.8l.2 .1-.1 .6-.1-.1zM191.4 131.9a.13 .13 0 0 1 .2 0 .13 .13 0 0 1-.2 0zM191.4 132.3l.2 .1-.1 .7-.1-.2zM191.4 133.4a.13 .13 0 0 1 .2 0 .13 .13 0 0 1-.2 0zM191.4 133.9l.2 .1-.1 .6-.1-.1zM191.4 135a.13 .13 0 0 1 .2 0 .13 .13 0 0 1-.2 0zM191.4 135.4l.2 .1-.1 .6-.1-.1zM191.4 136.5a.13 .13 0 0 1 .2 0 .13 .13 0 0 1-.2 0zM191.4 136.9l.2 .1-.1 .6-.1-.1zM191.4 138a.13 .13 0 0 1 .2 0 .13 .13 0 0 1-.2 0zM191.4 138.4l.2 .1-.1 .7-.1-.2zM191.4 139.6a.13 .13 0 0 1 .2 0 .13 .13 0 0 1-.2 0zM191.4 140l.2 .1-.1 .6-.1-.1zM190.9 140.6a.15 .15 0 0 1 .3 0 .15 .15 0 0 1-.3 0zM189.9 140.5h.6l.2 .1-.7 .1zM189.4 140.6a.15 .15 0 0 1 .3 0 .15 .15 0 0 1-.3 0zM188.4 140.5h.6l.1 .1-.6 .1zM187.9 140.6a.13 .13 0 0 1 .2 0 .13 .13 0 0 1-.2 0zM186.9 140.5h.6l.1 .1-.6 .1zM186.4 140.6a.13 .13 0 0 1 .2 0 .13 .13 0 0 1-.2 0zM185.4 140.5h.6l.1 .1-.6 .1zM184.8 140.6a.15 .15 0 0 1 .3 0 .15 .15 0 0 1-.3 0zM183.9 140.5h.5l.2 .1-.7 .1zM183.3 140.6a.15 .15 0 0 1 .3 0 .15 .15 0 0 1-.3 0zM182.3 140.5h.6l.1 .1-.6 .1zM181.8 140.6a.13 .13 0 0 1 .2 0 .13 .13 0 0 1-.2 0zM180.8 140.5h.6l.1 .1-.6 .1zM180.3 140.6a.13 .13 0 0 1 .2 0 .13 .13 0 0 1-.2 0zM179.3 140.5h.6l.1 .1-.6 .1zM178.7 140.6a.15 .15 0 0 1 .3 0 .15 .15 0 0 1-.3 0zM177.8 140.5h.6l.1 .1-.7 .1zM177.2 140.6a.15 .15 0 0 1 .3 0 .15 .15 0 0 1-.3 0zM176.2 140.5h.6l.2 .1-.7 .1zM175.7 140.6a.13 .13 0 0 1 .2 0 .13 .13 0 0 1-.2 0zM174.7 140.5h.6l.1 .1-.6 .1zM174.2 140.6a.13 .13 0 0 1 .2 0 .13 .13 0 0 1-.2 0zM173.2 140.5h.6l.1 .1-.6 .1zM172.6 140.6a.15 .15 0 0 1 .3 0 .15 .15 0 0 1-.3 0zM171.7 140.5h.6l.1 .1-.7 .1zM171.1 140.6a.15 .15 0 0 1 .3 0 .15 .15 0 0 1-.3 0zM170.1 140.5h.6l.2 .1-.7 .1zM169.6 140.6a.13 .13 0 0 1 .2 0 .13 .13 0 0 1-.2 0zM168.6 140.5h.6l.1 .1-.6 .1zM168.1 140.6a.13 .13 0 0 1 .2 0 .13 .13 0 0 1-.2 0zM167.1 140.5h.6l.1 .1-.6 .1zM166.5 140.6a.15 .15 0 0 1 .3 0 .15 .15 0 0 1-.3 0zM165.6 140.5h.6l.1 .1-.6 .1zM165 140.6a.15 .15 0 0 1 .3 0 .15 .15 0 0 1-.3 0zM164 140.5h.6l.2 .1-.7 .1zM163.5 140.6a.13 .13 0 0 1 .2 0 .13 .13 0 0 1-.2 0zM162.5 140.5h.6l.1 .1-.6 .1zM162 140.6a.13 .13 0 0 1 .2 0 .13 .13 0 0 1-.2 0zM161 140.5h.6l.1 .1-.6 .1zM160.4 140.6a.15 .15 0 0 1 .3 0 .15 .15 0 0 1-.3 0zM159.5 140.5h.6l.1 .1-.6 .1zM158.9 140.6a.15 .15 0 0 1 .3 0 .15 .15 0 0 1-.3 0zM157.9 140.5h.6l.2 .1-.7 .1zM157.4 140.6a.13 .13 0 0 1 .2 0 .13 .13 0 0 1-.2 0zM156.4 140.5h.6l.1 .1-.6 .1zM155.9 140.6a.13 .13 0 0 1 .2 0 .13 .13 0 0 1-.2 0zM154.9 140.5h.6l.1 .1-.6 .1zM154.3 140.6a.15 .15 0 0 1 .3 0 .15 .15 0 0 1-.3 0zM153.4 140.5h.6l.1 .1-.6 .1zM152.8 140.6a.15 .15 0 0 1 .3 0 .15 .15 0 0 1-.3 0zM151.8 140.5h.6l.2 .1-.7 .1zM151.3 140.6a.15 .15 0 0 1 .3 0 .15 .15 0 0 1-.3 0zM150.3 140.5h.6l.1 .1-.6 .1zM149.8 140.6a.13 .13 0 0 1 .2 0 .13 .13 0 0 1-.2 0zM148.8 140.5h.6l.1 .1-.6 .1zM148.3 140.6a.13 .13 0 0 1 .2 0 .13 .13 0 0 1-.2 0zM147.3 140.5h.6l.1 .1-.6 .1zM146.7 140.6a.15 .15 0 0 1 .3 0 .15 .15 0 0 1-.3 0zM145.7 140.5h.6l.2 .1-.7 .1zM145.2 140.6a.15 .15 0 0 1 .3 0 .15 .15 0 0 1-.3 0zM144.2 140.5h.6l.1 .1-.6 .1zM143.7 140.6a.13 .13 0 0 1 .2 0 .13 .13 0 0 1-.2 0zM142.7 140.5h.6l.1 .1-.6 .1zM142.2 140.6a.13 .13 0 0 1 .2 0 .13 .13 0 0 1-.2 0zM141.2 140.5h.6l.1 .1-.6 .1zM140.6 140.6a.15 .15 0 0 1 .3 0 .15 .15 0 0 1-.3 0zM139.7 140.5h.6l.1 .1-.7 .1zM139.1 140.6a.15 .15 0 0 1 .3 0 .15 .15 0 0 1-.3 0zM138.1 140.5h.6l.2 .1-.7 .1zM137.6 140.6a.13 .13 0 0 1 .2 0 .13 .13 0 0 1-.2 0zM136.6 140.5h.6l.1 .1-.6 .1zM136 140.6a.15 .15 0 0 1 .3 0 .15 .15 0 0 1-.3 0zM135.1 140.5h.6l.1 .1-.6 .1zM134.5 140.6a.15 .15 0 0 1 .3 0 .15 .15 0 0 1-.3 0zM133.5 140.5h.6l.2 .1-.7 .1zM133 140.6a.15 .15 0 0 1 .3 0 .15 .15 0 0 1-.3 0zM132 140.5h.6l.1 .1-.6 .1zM131.5 140.6a.13 .13 0 0 1 .2 0 .13 .13 0 0 1-.2 0zM130.5 140.5h.6l.1 .1-.6 .1zM130 140.6a.13 .13 0 0 1 .2 0 .13 .13 0 0 1-.2 0zM129 140.5h.6l.1 .1-.6 .1zM128.4 140.6a.15 .15 0 0 1 .3 0 .15 .15 0 0 1-.3 0zM127.5 140.5h.5l.2 .1-.7 .1zM126.9 140.6a.15 .15 0 0 1 .3 0 .15 .15 0 0 1-.3 0zM125.9 140.5h.6l.2 .1-.7 .1zM125.4 140.6a.13 .13 0 0 1 .2 0 .13 .13 0 0 1-.2 0zM124.4 140.5h.6l.1 .1-.6 .1zM123.9 140.6a.13 .13 0 0 1 .2 0 .13 .13 0 0 1-.2 0zM122.9 140.5h.6l.1 .1-.6 .1zM122.3 140.6a.15 .15 0 0 1 .3 0 .15 .15 0 0 1-.3 0zM121.4 140.5h.6l.1 .1-.7 .1zM120.8 140.6a.15 .15 0 0 1 .3 0 .15 .15 0 0 1-.3 0zM119.8 140.5h.6l.2 .1-.7 .1zM119.3 140.6a.13 .13 0 0 1 .2 0 .13 .13 0 0 1-.2 0zM118.3 140.5h.6l.1 .1-.6 .1zM117.8 140.6a.13 .13 0 0 1 .2 0 .13 .13 0 0 1-.2 0zM116.8 140.5h.6l.1 .1-.6 .1zM116.2 140.6a.15 .15 0 0 1 .3 0 .15 .15 0 0 1-.3 0zM115.3 140.5h.6l.1 .1-.7 .1zM114.7 140.6a.15 .15 0 0 1 .3 0 .15 .15 0 0 1-.3 0zM113.7 140.5h.6l.2 .1-.7 .1zM113.2 140.6a.13 .13 0 0 1 .2 0 .13 .13 0 0 1-.2 0zM112.2 140.5h.6l.1 .1-.6 .1zM111.7 140.6a.13 .13 0 0 1 .2 0 .13 .13 0 0 1-.2 0zM110.7 140.5h.6l.1 .1-.6 .1zM110.1 140.6a.15 .15 0 0 1 .3 0 .15 .15 0 0 1-.3 0zM109.2 140.5h.6l.1 .1-.6 .1zM108.6 140.6a.15 .15 0 0 1 .3 0 .15 .15 0 0 1-.3 0zM107.6 140.5h.6l.2 .1-.7 .1zM107.1 140.6a.13 .13 0 0 1 .2 0 .13 .13 0 0 1-.2 0zM106.1 140.5h.6l.1 .1-.6 .1zM105.6 140.6a.13 .13 0 0 1 .2 0 .13 .13 0 0 1-.2 0zM104.6 140.5h.6l.1 .1-.6 .1zM104 140.6a.15 .15 0 0 1 .3 0 .15 .15 0 0 1-.3 0zM103.1 140.5h.6l.1 .1-.6 .1zM102.5 140.6a.15 .15 0 0 1 .3 0 .15 .15 0 0 1-.3 0zM101.5 140.5h.6l.2 .1-.7 .1zM101 140.6a.15 .15 0 0 1 .3 0 .15 .15 0 0 1-.3 0zM100 140.5h.6l.1 .1-.6 .1zM99.5 140.6a.13 .13 0 0 1 .2 0 .13 .13 0 0 1-.2 0zM98.5 140.5h.6l.1 .1-.6 .1zM97.9 140.6a.15 .15 0 0 1 .3 0 .15 .15 0 0 1-.3 0zM97 140.5h.6l.1 .1-.6 .1zM96.4 140.6a.15 .15 0 0 1 .3 0 .15 .15 0 0 1-.3 0zM95.4 140.5h.6l.2 .1-.7 .1zM94.9 140.6a.15 .15 0 0 1 .3 0 .15 .15 0 0 1-.3 0zM93.9 140.5h.6l.1 .1-.6 .1zM93.4 140.6a.13 .13 0 0 1 .2 0 .13 .13 0 0 1-.2 0zM92.4 140.5h.6l.1 .1-.6 .1zM91.9 140.6a.13 .13 0 0 1 .2 0 .13 .13 0 0 1-.2 0zM91.3 140.5l.3 .1-.3 .1z"/>
</g>
<path d="M201.6 89.3h12.7l1.2 1.2-1.2 1.3h-12.7z" fill-rule="evenodd" fill="#ffff80"/>
<path d="M201.6 89.3h12.7l1.2 1.2-1.2 1.3h-12.7z" fill="none" stroke="#800000" stroke-width=".21"/>
<path d="M201.3 100.6l1.3-1.3h12.9v2.5h-12.9z" fill-rule="evenodd" fill="#ffff80"/>
<path d="M201.3 100.6l1.3-1.3h12.9v2.5h-12.9z" fill="none" stroke="#800000" stroke-width=".21"/>
<path d="M201.4 109.3h12.9l1.2 1.3-1.2 1.2h-12.9z" fill-rule="evenodd" fill="#ffff80"/>
<path d="M201.4 109.3h12.9l1.2 1.3-1.2 1.2h-12.9z" fill="none" stroke="#800000" stroke-width=".21"/>
<path d="M201.5 119.3h12.8l1.2 1.3-1.2 1.3h-12.8z" fill-rule="evenodd" fill="#ffff80"/>
<path d="M201.5 119.3h12.8l1.2 1.3-1.2 1.3h-12.8z" fill="none" stroke="#800000" stroke-width=".21"/>
<path d="M170.2 90h2.5M171.5 90v2.5" fill="none" stroke="#800000" stroke-width=".25"/>
<path d="M171.5 92.4v2.5M112.4 112.6h2.5M120 112.6h2.6M171.5 100v2.6" fill="none" stroke="#000" stroke-width=".25"/>
<path d="M171.5 94.9v1l-.5 .3 1 .5-1 .5 1 .5-1 .5 1 .5-.5 .3v1M114.9 112.6h1l.3 .5 .5-1 .5 1 .5-1 .5 1 .5-1 .3 .5h1" fill="none" stroke="#00f" stroke-width=".25"/>
<path d="M215.5 90.5h7.1M127.4 107.6h4.4M131.8 117.7h-3.4v2.9M167.5 117.7h3v1.9M175.5 103.6h-8v1.4M215.5 100.6h7.1M215.5 110.6h7.1M99.4 131.2v1.4M215.5 120.6h7.1" fill="none" stroke="#000080" stroke-width=".25"/>
<circle cx="171.5" cy="103.6" r=".51" fill="#000080"/>
<circle cx="171.5" cy="103.6" r=".51" fill="none" stroke="#000080" stroke-width=".21"/>
<path d="M171.5 102.6v1" fill="none" stroke="#000080" stroke-width=".25"/>
<circle cx="171.5" cy="103.6" r=".51" fill="#000080"/>
<circle cx="171.5" cy="103.6" r=".51" fill="none" stroke="#000080" stroke-width=".21"/>
<path d="M122 97.6h5.4v7.4h4.4M171.5 92.4v.1M131.8 110.1v2.5h-9.2M167.5 107.6h7" fill="none" stroke="#000080" stroke-width=".25"/>
<circle cx="171.5" cy="107.6" r=".51" fill="#000080"/>
<circle cx="171.5" cy="107.6" r=".51" fill="none" stroke="#000080" stroke-width=".21"/>
<path d="M171.5 107.6v5.1h-4" fill="none" stroke="#000080" stroke-width=".25"/>
<circle cx="171.5" cy="107.6" r=".51" fill="#000080"/>
<circle cx="171.5" cy="107.6" r=".51" fill="none" stroke="#000080" stroke-width=".21"/>
<path d="M110.4 112.6h2" fill="none" stroke="#000080" stroke-width=".25"/>
<g font-size="3.2" fill="#000080">
<text x="129.4" y="83.8">Flash NOR SPI</text>
<text x="208.5" y="82.8">Port</text>
</g>
<g font-size="2.3">
<text x="37.9" y="11.7">1</text>
<text x="110.9" y="11.7">2</text>
<text x="184.1" y="11.7">3</text>
<text x="257.1" y="11.7">4</text>
<text x="3.9" y="33.3">A</text>
<text x="291.4" y="33.3">A</text>
<text x="4" y="81.6">B</text>
<text x="291.5" y="81.6">B</text>
<text x="133.9" y="104.5">6</text>
<text x="133.9" y="107.1">5</text>
<text x="139.2" y="105.8">SCK</text>
<text x="156.5" y="105.8">CE#</text>
<text x="164.4" y="104.5">1</text>
<text x="164.4" y="107.1">3</text>
<text x="133.9" y="109.6">2</text>
<text x="138.7" y="110.9">SO|RY/BY#</text>
<text x="138.7" y="108.3">SI</text>
<text x="153.1" y="113.4">HOLD#</text>
<text x="156" y="108.3">WP#</text>
<text x="164.4" y="112.1">7</text>
<text x="133.9" y="117.2">8</text>
<text x="138.7" y="118.5">VDD</text>
<text x="156.5" y="118.5">VSS</text>
<text x="164.4" y="117.2">4</text>
<text x="4" y="130">C</text>
<text x="291.5" y="130">C</text>
<text x="4" y="178.3">D</text>
<text x="201.9" y="178.3">Title</text>
<text x="291.4" y="178.3">D</text>
<text x="201.9" y="185.9">Size</text>
<text x="214.6" y="185.9">Number</text>
<text x="265.5" y="185.9">Revision</text>
<text x="203.2" y="189.7">A4</text>
<text x="201.9" y="193.5">Date:</text>
<text x="201.9" y="196.1">File:</text>
<text x="213.3" y="193.5">6/10/2026</text>
<text x="213.4" y="196.1">C:\Users\..\Flash_memory.SchDoc</text>
<text x="252.8" y="193.5">Sheet</text>
<text x="252.8" y="196.1">Drawn By:</text>
<text x="259.6" y="193.5">of</text>
<text x="37.9" y="199.9">1</text>
<text x="110.9" y="199.9">2</text>
<text x="184.1" y="199.9">3</text>
<text x="257.1" y="199.9">4</text>
</g>
<g font-size="2.3" fill="#800000">
<text x="166.2" y="89.5">P3V3_PER</text>
<text x="206.1" y="91.3">SPI_IN</text>
<text x="222.5" y="90">SPI_IN</text>
<text x="112.9" y="98.3">SPI_CLK</text>
<text x="203.9" y="101.3">SPI_OUT</text>
<text x="222.5" y="100">SPI_OUT</text>
<text x="175.5" y="103">CE</text>
<text x="101.2" y="112.1">SPI_OUT</text>
<text x="120.5" y="108.3">SPI_IN</text>
<text x="123.4" y="112.1">S_OUT</text>
<text x="177.5" y="108.3">P3V3_PER</text>
<text x="203.9" y="111.3">SPI_CLK</text>
<text x="222.5" y="110.1">SPI_CLK</text>
<text x="94.1" y="120.5">P3V3_PER</text>
<text x="123.1" y="125.1">P3V3_PER</text>
<text x="204" y="121.3">CE</text>
<text x="222.5" y="120.1">CE</text>
<text x="168" y="126.7">GND</text>
<text x="96.9" y="139.7">GND</text>
</g>
<g font-size="2.3" fill="#000080">
<text x="136.9" y="102">U7</text>
<text x="172.2" y="96.7">R31</text>
<text x="172.2" y="99.2">10k</text>
<text x="92.3" y="117.1">Close to VDD Pin</text>
<text x="114.7" y="115.4">33</text>
<text x="119.4" y="115.5">R32</text>
<text x="136.9" y="122.3">SST25VF040B-50-4I-S2AF</text>
<text x="101.6" y="127.9">C21</text>
<text x="101.6" y="130.5">100nF</text>
</g>
</svg>
